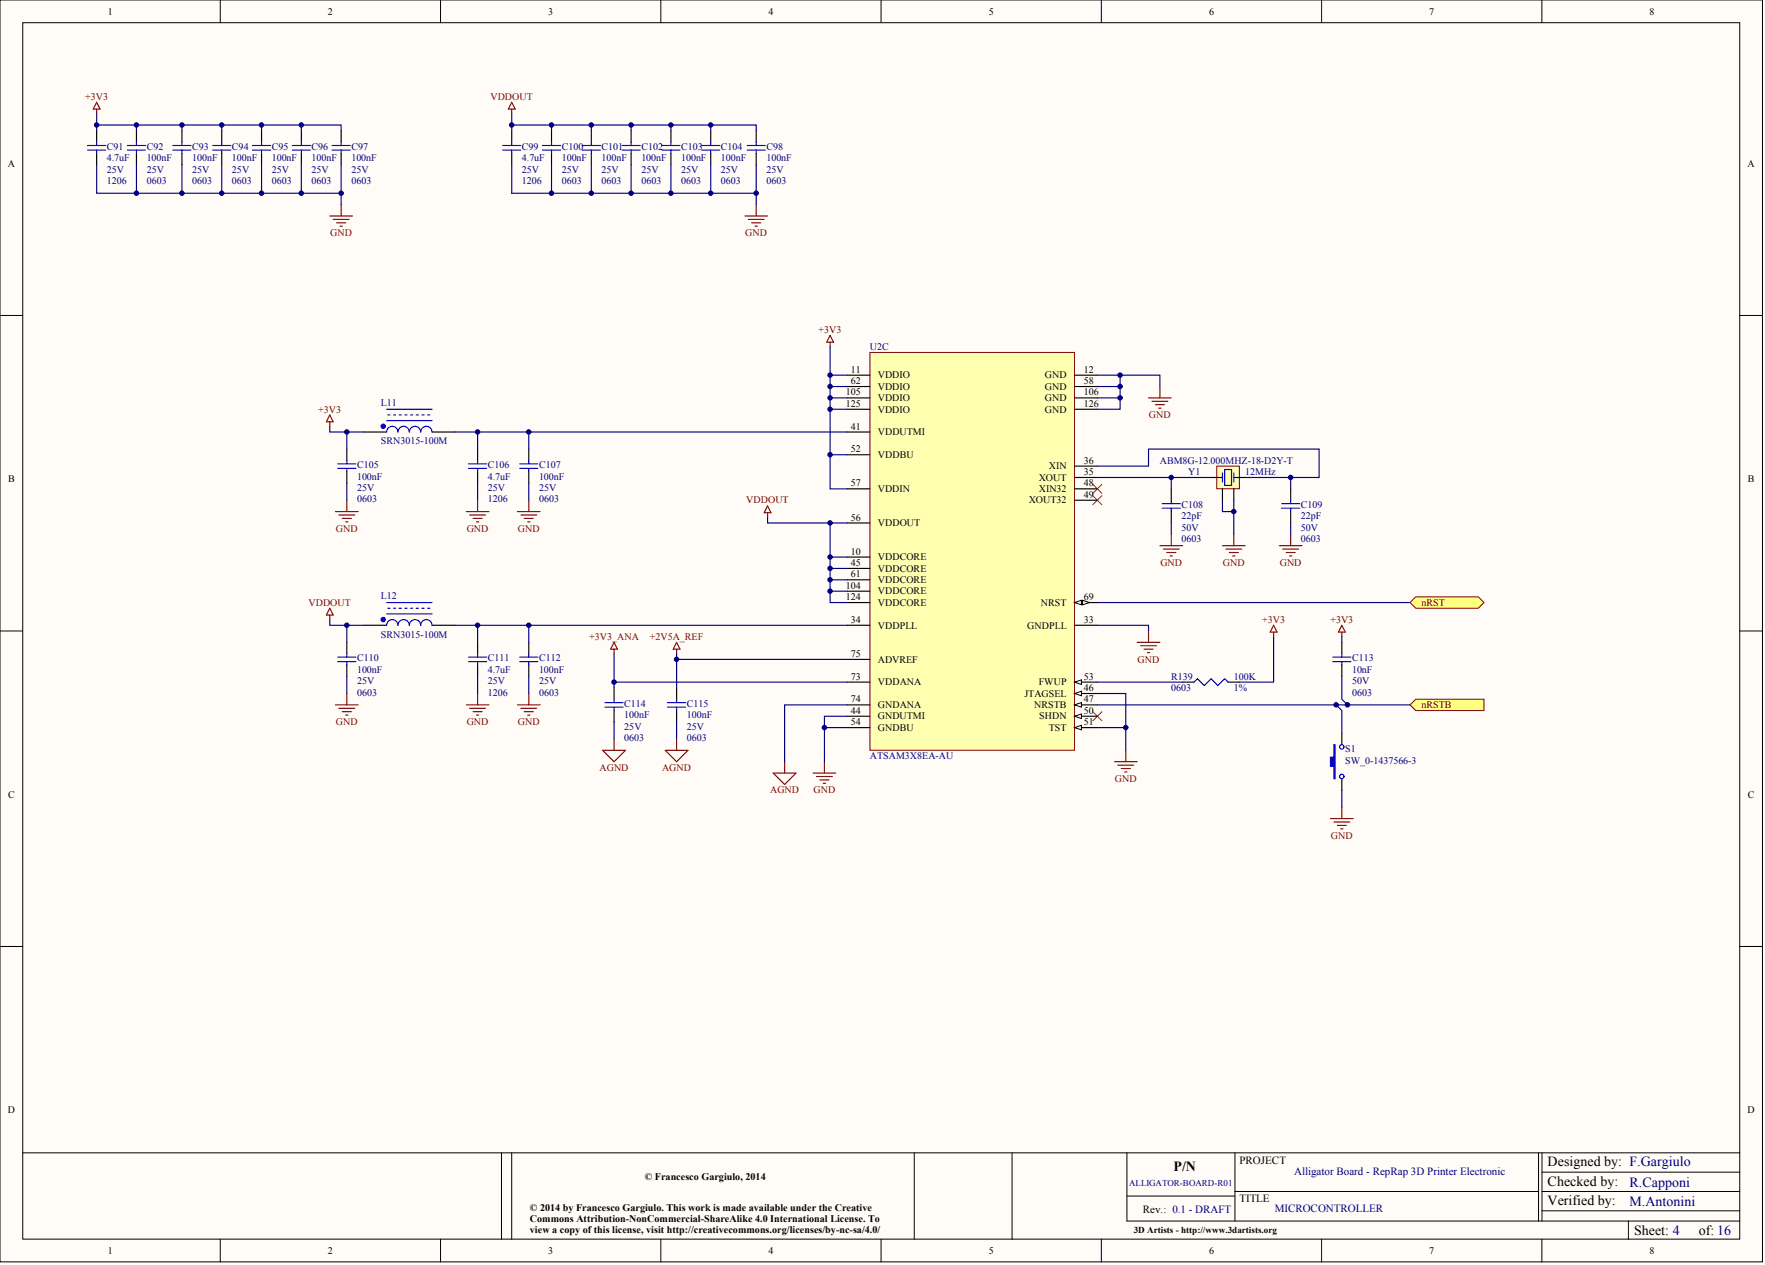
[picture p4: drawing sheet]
<svg xmlns="http://www.w3.org/2000/svg" width="656mm" height="470mm" viewBox="0 0 656 470" stroke-linecap="round" stroke-linejoin="round" font-family="sans-serif">
<g fill="#fffcf8" stroke="#000" stroke-width=".37">
<path d="M0 0h654.9v468.7h-654.9z"/>
<path d="M8.5 8.4h637.9v451.9h-637.9z"/>
</g>
<g fill="none" stroke="#000" stroke-width=".37">
<path d="M81.8 0v8.4M163.7 0v8.4M245.5 0v8.4M327.4 0v8.4M409.2 0v8.4M491.1 0v8.4M572.9 0v8.4M0 117.2h8.5M646.5 117.2h8.4M0 234.4h8.5M646.5 234.4h8.4M0 351.6h8.5"/>
<path d="M646.5 351.6h8.4M8.5 428.2h638M186.3 428.2v32.1M190.1 428.2v32.1M339.7 428.2v32.1M376 428.2v32.1M418.7 428.2v25.4h227.8M458.9 428.2v25.4M571.7 428.2v25.4M572.9 435.4h73.6M572.9 428.2v25.4M418.7 444.3h40.2"/>
<path d="M458.9 442.6h112.8M572.9 442.6h73.6M572.9 449.8h73.6M605.1 453.6v6.7M81.8 460.3v8.5M163.7 460.3v8.5M245.5 460.3v8.5M327.4 460.3v8.5M409.2 460.3v8.5M491.1 460.3v8.5M572.9 460.3v8.5"/>
</g>
<g fill="none" stroke="#800000" stroke-width=".42">
<path d="M35.9 38l1.3 2.5h-2.6zM190.1 38l1.3 2.5h-2.5zM35.9 40.5v1.7M190.1 40.5v1.7M126.8 76v4.2M281 76v4.2M122.5 80.2h8.5M123.8 81.5h5.9M125.1 82.8h3.3M126.3 84h.9M276.8 80.2h8.4M278 81.5h5.9"/>
<path d="M279.3 82.8h3.4M280.6 84h.8M308.4 124.6l1.3 2.5h-2.5zM308.4 127.1v1.7M426.8 147.8h8.4M428 149.1h5.9M429.3 150.3h3.4M430.6 151.6h.8M431 143.6v4.2M285.2 187.9l1.3 2.6h-2.6zM285.2 190.5v1.7M435.2 198.5v4.2"/>
<path d="M458.4 198.5v4.2M479.6 198.5v4.2M431 202.7h8.4M432.2 204h6M433.5 205.2h3.4M434.8 206.5h.8M454.2 202.7h8.5M455.5 204h5.9M456.8 205.2h3.3M458 206.5h.9M475.3 202.7h8.5M476.6 204h5.9"/>
<path d="M477.9 205.2h3.4M479.1 206.5h.9M228.2 238.6l1.2 2.5h-2.5zM422.5 238.6h8.5M423.8 239.9h5.9M426.8 234.4v4.2M473.2 232.3l1.3 2.5h-2.5zM473.2 234.8v1.7M228.2 241.1v1.7M425.1 241.1h3.3M426.3 242.4h.9M418.3 278.7v4.3"/>
<path d="M302.1 287.2h8.5M303.4 288.4h5.9M304.6 289.7h3.4M305.9 291h.9M306.3 283v4.2M414.1 283h8.4M415.3 284.2h6M416.6 285.5h3.4M417.9 286.8h.8"/>
</g>
<g fill="none" stroke="#000080" stroke-width=".42">
<path d="M67.6 46.4v2.2M82.4 46.4v2.2M97.2 46.4v2.2M112 46.4v2.2M204.9 46.4v2.2M219.7 46.4v2.2M234.5 46.4v2.2M249.3 46.4v2.2M35.9 61.2v10.6h90.9v-10.6M50.7 61.2v10.6M67.6 61.2v10.6M82.4 61.2v10.6"/>
<path d="M97.2 61.2v10.6M112 61.2v10.6M204.9 61.2v10.6M219.7 61.2v10.6M234.5 61.2v10.6M249.3 61.2v10.6M281 61.2v14.8M308.4 128.8v52.8h6.4M308.4 139.4h6.4M407.7 139.4h23.3v4.2M416.2 139.4v12.6h-8.5M308.4 147.8h6.4"/>
<path d="M308.4 143.6h6.4M308.4 152h6.4M407.7 147.8h8.5M407.7 143.6h8.5M308.4 168.9h6.4M407.7 173.1h19.1v-6.3h63.3v10.6h-27.4M407.7 177.4h42.3M435.2 177.4v4.2M479.6 177.4v4.2M285.2 192.2v2.1h29.6M435.2 194.3v4.2M454.2 185.8v4.2h4.2"/>
<path d="M458.4 185.8v12.7M479.6 194.3v4.2M308.4 219.6h6.4M308.4 215.4h6.4M308.4 211.2h6.4M308.4 206.9h6.4M407.7 232.3h19.1v2.1M407.7 223.8h116.2M473.2 236.5v16.9h-12.6M407.7 257.6h10.6v21.1M407.7 253.4h31.7M306.3 270.3h8.5"/>
<path d="M314.8 266.1h-8.5v16.9M407.7 270.3h10.6"/>
</g>
<g fill="none" stroke="#000" stroke-width=".42">
<path d="M35.9 48.6v4.2M35.9 57v4.2M50.7 48.6v4.2M50.7 57v4.2M67.6 48.6v4.2M67.6 57v4.2M82.4 48.6v4.2M82.4 57v4.2M97.2 48.6v4.2M97.2 57v4.2M112 48.6v4.2M112 57v4.2"/>
<path d="M126.8 48.6v4.2M126.8 57v4.2M190.1 48.6v4.2M190.1 57v4.2M204.9 48.6v4.2M204.9 57v4.2M219.7 48.6v4.2M219.7 57v4.2M234.5 48.6v4.2M234.5 57v4.2M249.3 48.6v4.2M249.3 57v4.2"/>
<path d="M264.1 48.6v4.2M264.1 57v4.2M435.2 181.6v4.2M435.2 190v4.3M479.6 181.6v4.2M479.6 190v4.3M439.4 253.4h4.3M456.3 253.4h4.3"/>
</g>
<g fill="none" stroke="#00f" stroke-width=".42">
<path d="M32.5 55.7h6.8M32.5 54h6.8M35.9 52.8v1.2M35.9 55.7v1.3M47.3 55.7h6.8M47.3 54h6.8M50.7 52.8v1.2M50.7 55.7v1.3M64.2 55.7h6.8M64.2 54h6.8M67.6 52.8v1.2M67.6 55.7v1.3"/>
<path d="M79 55.7h6.8M79 54h6.8M82.4 52.8v1.2M82.4 55.7v1.3M93.8 55.7h6.8M93.8 54h6.8M97.2 52.8v1.2M97.2 55.7v1.3M108.6 55.7h6.7M108.6 54h6.7M112 52.8v1.2M112 55.7v1.3"/>
<path d="M123.4 55.7h6.7M123.4 54h6.7M126.8 52.8v1.2M126.8 55.7v1.3M186.8 55.7h6.7M186.8 54h6.7M190.1 52.8v1.2M190.1 55.7v1.3M201.5 55.7h6.8M201.5 54h6.8M204.9 52.8v1.2M204.9 55.7v1.3"/>
<path d="M216.3 55.7h6.8M216.3 54h6.8M219.7 52.8v1.2M219.7 55.7v1.3M231.1 55.7h6.8M231.1 54h6.8M234.5 52.8v1.2M234.5 55.7v1.3M245.9 55.7h6.8M245.9 54h6.8M249.3 52.8v1.2M249.3 55.7v1.3"/>
<path d="M260.7 55.7h6.8M260.7 54h6.8M264.1 52.8v1.2M264.1 55.7v1.3M431.8 188.8h6.8M431.8 187.1h6.8M435.2 185.8v1.3M435.2 188.8v1.2M476.2 188.8h6.7M476.2 187.1h6.7M479.6 185.8v1.3M479.6 188.8v1.2"/>
<path d="M443.7 253.4l1.2-1.3 2.6 2.6 2.5-2.6 2.5 2.6 2.6-2.6 1.2 1.3"/>
</g>
<path d="M452.1 173.1h8.4v8.5h-8.4z" fill="#ffffb0" stroke="#800000" stroke-width=".37"/>
<g fill="none" stroke="#000" stroke-width=".42">
<path d="M128.9 166.8v4.2M128.9 175.3v4.2M135.2 160.5h8.5M160.6 160.5h8.4M177.5 166.8v4.2M177.5 175.3v4.2M196.5 166.8v4.2M196.5 175.3v4.2M450 177.4h4.2M458.4 177.4h4.3M454.2 181.6v4.2M458.4 181.6v4.2"/>
<path d="M128.9 238.6v4.2M135.2 232.3h8.5M160.6 232.3h8.4M177.5 238.6v4.2M196.5 238.6v4.2M498.6 238.6v4.2M128.9 247.1v4.2M177.5 247.1v4.2M196.5 247.1v4.2M498.6 247.1v4.2M498.6 272.4v4.2M498.6 289.3v4.2"/>
</g>
<g fill="none" stroke="#00f" stroke-width=".42">
<path d="M143.7 156.3h16.9M143.7 152h16.9M144.1 154.1h.8M146.2 154.1h.8M148.3 154.1h.9M150.4 154.1h.9M152.5 154.1h.9M154.6 154.1h.9M156.8 154.1h.8M158.9 154.1h.8M125.5 174h6.8M125.5 172.3h6.8"/>
<path d="M128.9 171v1.3M128.9 174v1.3M160.5 160.5a2.11 2.11 0 0 0-2.1-2.1 2.11 2.11 0 0 0-2.1 2.1 2.11 2.11 0 0 0-2.1-2.1 2.11 2.11 0 0 0-2.1 2.1 2.11 2.11 0 0 0-2.1-2.1 2.11 2.11 0 0 0-2.2 2.1 2.09 2.09 0 0 0-2-2.1 2.09 2.09 0 0 0-2.1 2.1M174.1 174h6.7M174.1 172.3h6.7M177.5 171v1.3M177.5 174v1.3M193.1 174h6.8M193.1 172.3h6.8M196.5 171v1.3M196.5 174v1.3M454.2 175.7v3.4"/>
<path d="M455.1 174.4h2.5v5.9h-2.5zM458.4 175.7v3.4M143.7 228h16.9M143.7 223.8h16.9M144.1 225.9h.8M146.2 225.9h.8M148.3 225.9h.9M150.4 225.9h.9M152.5 225.9h.9M154.6 225.9h.9M156.8 225.9h.8M158.9 225.9h.8"/>
<path d="M160.5 232.3a2.11 2.11 0 0 0-2.1-2.1 2.11 2.11 0 0 0-2.1 2.1 2.11 2.11 0 0 0-2.1-2.1 2.11 2.11 0 0 0-2.1 2.1 2.11 2.11 0 0 0-2.1-2.1 2.11 2.11 0 0 0-2.2 2.1 2.09 2.09 0 0 0-2-2.1 2.09 2.09 0 0 0-2.1 2.1M125.5 245.8h6.8M125.5 244.1h6.8M128.9 242.8v1.3M128.9 245.8v1.3M174.1 245.8h6.7M174.1 244.1h6.7M177.5 242.8v1.3M177.5 245.8v1.3M193.1 245.8h6.8M193.1 244.1h6.8M196.5 242.8v1.3"/>
<path d="M196.5 245.8v1.3M495.2 245.8h6.8M495.2 244.1h6.8M498.6 242.8v1.3M498.6 245.8v1.3"/>
<circle cx="498.6" cy="277.4" r=".82"/>
<circle cx="498.6" cy="288.4" r=".82"/>
</g>
<path d="M406 179.9l3.4 3.4M409.4 179.9l-3.4 3.4M406 184.1l3.4 3.4M409.4 184.1l-3.4 3.4M406 264.4l3.4 3.3M409.4 264.4l-3.4 3.3" fill="none" stroke="#f00" stroke-width=".37"/>
<g fill="none" stroke="#000080" stroke-width=".42">
<path d="M35.9 46.4h90.9v2.2M35.9 42.2v6.4M50.7 46.4v2.2M190.1 42.2v6.4M190.1 61.2v10.6M122.5 158.4v2.1h12.7M128.9 160.5v6.3M128.9 179.5v6.3M169 160.5h145.8M177.5 160.5v6.3M177.5 179.5v6.3M196.5 160.5v6.3"/>
<path d="M196.5 179.5v6.3M308.4 194.3v29.5h6.4M122.5 230.2v2.1h12.7M128.9 232.3v6.3M169 232.3h145.8M177.5 232.3v6.3M196.5 232.3v6.3M128.9 251.3v6.3M177.5 251.3v6.3M196.5 251.3v6.3M498.6 293.5v6.3"/>
</g>
<g fill="none" stroke="#800000" stroke-width=".42">
<path d="M122.5 156.7v1.7M122.5 154.1l1.3 2.6h-2.5zM124.6 190h8.5M125.9 191.3h5.9M127.2 192.6h3.4M128.4 193.8h.9M128.9 185.8v4.2M173.2 190h8.5M174.5 191.3h5.9M175.8 192.6h3.4M177 193.8h.9M177.5 185.8v4.2"/>
<path d="M192.2 190h8.5M193.5 191.3h5.9M194.8 192.6h3.4M196.1 193.8h.8M196.5 185.8v4.2M122.5 225.9l1.3 2.6h-2.5zM122.5 228.5v1.7M498.6 232.3l1.2 2.5h-2.5zM498.6 234.8v1.7M128.9 257.6v4.2M177.5 257.6v4.2M196.5 257.6v4.2"/>
<path d="M124.6 261.8h8.5M125.9 263.1h5.9M127.2 264.4h3.4M128.4 265.6h.9M173.2 261.8h8.5M174.5 263.1h5.9M175.8 264.4h3.4M177 265.6h.9M192.2 261.8h8.5M193.5 263.1h5.9M194.8 264.4h3.4M196.1 265.6h.8"/>
<path d="M498.6 299.8v4.3M494.4 304.1h8.4M495.6 305.3h5.9M496.9 306.6h3.4M498.2 307.9h.8"/>
</g>
<g fill="#00f" stroke="#00f" stroke-width=".37">
<circle cx="142.4" cy="158.3" r=".82"/>
<circle cx="142.4" cy="230.1" r=".82"/>
</g>
<path d="M495.6 276.6h.4v12.7h-.4v-4.7h-1.2v-3.3h1.2z" fill-rule="evenodd" fill="#00f" stroke="#00f" stroke-width=".42"/>
<path d="M523.9 261.8l2.1-2.1h25.4v4.2h-25.4z" fill-rule="evenodd" fill="#ffff80" stroke="#800000" stroke-width=".37"/>
<path d="M407.7 261.8h116.2" fill="none" stroke="#000080" stroke-width=".42"/>
<path d="M523.9 223.8l2.1-2.1h23.3l2.1 2.1-2.1 2.1h-23.3z" fill-rule="evenodd" fill="#ffff80" stroke="#800000" stroke-width=".37"/>
<path d="M323.2 130.9h76v147.8h-76z" fill="#ffffb0" stroke="#800000" stroke-width=".37"/>
<g fill="none" stroke="#000" stroke-width=".42">
<path d="M314.8 139.4h8.4M399.3 139.4h8.4M314.8 143.6h8.4M314.8 147.8h8.4M314.8 152h8.4M399.3 143.6h8.4M399.3 147.8h8.4M399.3 152h8.4M314.8 160.5h8.4M399.3 177.4h8.4M399.3 173.1h8.4M314.8 206.9h8.4"/>
<path d="M314.8 215.4h8.4M314.8 219.6h8.4M314.8 211.2h8.4M314.8 223.8h8.4M314.8 232.3h8.4M399.3 232.3h8.4M314.8 253.4h8.4M314.8 244.9h8.4M399.3 257.6h8.4M314.8 261.8h8.4M314.8 266.1h8.4"/>
</g>
<path d="M399.3 257.6l2.5-.8v1.7z" fill="#fffcf8" stroke="#000" stroke-width=".37"/>
<path d="M399.3 261.8h8.4" fill="none" stroke="#000" stroke-width=".42"/>
<path d="M399.3 261.8l2.5-.8v1.7z" fill="#fffcf8" stroke="#000" stroke-width=".37"/>
<path d="M399.3 181.6h8.4M399.3 185.8h8.4M399.3 266.1h8.4" fill="none" stroke="#000" stroke-width=".42"/>
<path d="M399.3 266.1l2.5-.9v1.7z" fill="#fffcf8" stroke="#000" stroke-width=".37"/>
<path d="M399.3 270.3h8.4" fill="none" stroke="#000" stroke-width=".42"/>
<path d="M399.3 270.3l2.5-.9v1.7z" fill="#fffcf8" stroke="#000" stroke-width=".37"/>
<path d="M314.8 168.9h8.4M399.3 253.4h8.4" fill="none" stroke="#000" stroke-width=".42"/>
<path d="M399.3 253.4l2.5-.9v1.7z" fill="#fffcf8" stroke="#000" stroke-width=".37"/>
<path d="M314.8 194.3h8.4M314.8 181.6h8.4M399.3 223.8h8.4M314.8 270.3h8.4" fill="none" stroke="#000" stroke-width=".42"/>
<g fill="#fffcf8" stroke="#000" stroke-width=".37">
<path d="M399.3 223.8l2.5-.8v1.7z"/>
<path d="M402.2 223l2.6 .8-2.6 .9z"/>
</g>
<g fill="none" stroke="#000080" stroke-width=".42">
<path d="M190.1 46.4h90.9v2.2M264.1 46.4v2.2M126.8 71.8v4.2M190.1 71.8h90.9M264.1 61.2v10.6M498.6 236.5v2.1M228.2 242.8v12.7M228.2 253.4h86.6M251.4 242.8v12.7M251.4 244.9h63.4M498.6 251.3v8.4l2.1 2.1M228.2 268.2v6.3"/>
<path d="M251.4 268.2v6.3M314.8 261.8h-23.3v21.2M496.5 261.8l2.1 2.1v8.5"/>
</g>
<path d="M281 48.6v4.2M281 57v4.2M228.2 255.5v4.2M251.4 255.5v4.2M228.2 263.9v4.3M251.4 263.9v4.3" fill="none" stroke="#000" stroke-width=".42"/>
<path d="M277.6 55.7h6.8M277.6 54h6.8M281 52.8v1.2M281 55.7v1.3M228.2 259.7v1.3M251.4 259.7v1.3M224.8 262.7h6.7M224.8 261h6.7M228.2 262.7v1.2M248 262.7h6.8M248 261h6.8M251.4 262.7v1.2" fill="none" stroke="#00f" stroke-width=".42"/>
<path d="M251.4 238.6l1.3 2.5h-2.6zM251.4 241.1v1.7M223.9 278.7h8.5l-4.2 4.3zM228.2 274.5v4.2M247.2 278.7h8.4l-4.2 4.3zM251.4 274.5v4.2M287.3 287.2h8.5l-4.3 4.2zM291.5 283v4.2" fill="none" stroke="#800000" stroke-width=".42"/>
<g fill="#000080" stroke="#000080" stroke-width=".37">
<circle cx="35.9" cy="46.4" r=".82"/>
<circle cx="50.7" cy="71.8" r=".82"/>
<circle cx="50.7" cy="46.4" r=".82"/>
<circle cx="67.6" cy="71.8" r=".82"/>
<circle cx="67.6" cy="46.4" r=".82"/>
<circle cx="82.4" cy="71.8" r=".82"/>
<circle cx="82.4" cy="46.4" r=".82"/>
<circle cx="97.2" cy="71.8" r=".82"/>
<circle cx="97.2" cy="46.4" r=".82"/>
<circle cx="111.9" cy="71.8" r=".82"/>
<circle cx="111.9" cy="46.4" r=".82"/>
<circle cx="126.7" cy="71.8" r=".82"/>
<circle cx="128.8" cy="232.3" r=".82"/>
<circle cx="128.8" cy="160.5" r=".82"/>
<circle cx="177.4" cy="232.3" r=".82"/>
<circle cx="177.4" cy="160.5" r=".82"/>
<circle cx="190.1" cy="46.4" r=".82"/>
<circle cx="196.5" cy="232.3" r=".82"/>
<circle cx="196.5" cy="160.5" r=".82"/>
<circle cx="204.9" cy="71.8" r=".82"/>
<circle cx="204.9" cy="46.4" r=".82"/>
<circle cx="219.7" cy="71.8" r=".82"/>
<circle cx="219.7" cy="46.4" r=".82"/>
<circle cx="228.1" cy="253.4" r=".82"/>
<circle cx="234.5" cy="71.8" r=".82"/>
<circle cx="234.5" cy="46.4" r=".82"/>
<circle cx="249.3" cy="71.8" r=".82"/>
<circle cx="249.3" cy="46.4" r=".82"/>
<circle cx="251.4" cy="244.9" r=".82"/>
<circle cx="264.1" cy="71.8" r=".82"/>
<circle cx="264.1" cy="46.4" r=".82"/>
<circle cx="281" cy="71.8" r=".82"/>
<circle cx="306.3" cy="270.3" r=".82"/>
<circle cx="308.4" cy="219.6" r=".82"/>
<circle cx="308.4" cy="215.4" r=".82"/>
<circle cx="308.4" cy="211.1" r=".82"/>
<circle cx="308.4" cy="206.9" r=".82"/>
<circle cx="308.4" cy="194.2" r=".82"/>
<circle cx="308.4" cy="168.9" r=".82"/>
<circle cx="308.4" cy="152" r=".82"/>
<circle cx="308.4" cy="147.8" r=".82"/>
<circle cx="308.4" cy="143.6" r=".82"/>
<circle cx="308.4" cy="139.3" r=".82"/>
<circle cx="416.2" cy="147.8" r=".82"/>
<circle cx="416.2" cy="143.6" r=".82"/>
<circle cx="416.2" cy="139.3" r=".82"/>
<circle cx="418.3" cy="270.3" r=".82"/>
<circle cx="435.2" cy="177.3" r=".82"/>
<circle cx="458.4" cy="190" r=".82"/>
<circle cx="479.5" cy="177.3" r=".82"/>
<circle cx="496.4" cy="261.8" r=".82"/>
<circle cx="500.7" cy="261.8" r=".82"/>
</g>
<g font-size="5.2">
<text x="436" y="435">P/N</text>
<text x="575.1" y="433.3">Designed by: F.Gargiulo</text>
<text x="575.1" y="440.5">Checked by:</text>
<text x="575.1" y="447.6">Verified by:</text>
<text x="607.2" y="458.6">Sheet: 4</text>
<text x="631.3" y="458.6">of: 16</text>
</g>
<g font-size="5.2" fill="#000080">
<text x="605.5" y="440.9">R.Capponi</text>
<text x="605.5" y="448.1">M.Antonini</text>
</g>
<g font-size="4.1">
<text x="460.6" y="432.3">PROJECT</text>
<text x="460.6" y="446.7">TITLE</text>
<text x="424.6" y="450.5">Rev.: 0.1 - DRAFT</text>
</g>
<g font-size="4.1" fill="#000080">
<text x="480.8" y="436.5">Alligator Board - RepRap 3D Printer Electronic</text>
<text x="473.7" y="450">MICROCONTROLLER</text>
</g>
<g font-size="3.8">
<text x="239.6" y="438.3">© Francesco Gargiulo, 2014</text>
<text x="196.9" y="449.7">© 2014 by Francesco Gargiulo. This work is made available under the Creative</text>
<text x="196.9" y="454">Commons Attribution-NonCommercial-ShareAlike 4.0 International License. To</text>
<text x="196.9" y="458.2">view a copy of this license, visit http://creativecommons.org/licenses/by-nc-sa/4.0/</text>
</g>
<g font-size="3.7">
<text x="40" y="5.4">1</text>
<text x="121.9" y="5.4">2</text>
<text x="203.7" y="5.4">3</text>
<text x="285.5" y="5.4">4</text>
<text x="367.4" y="5.4">5</text>
<text x="449.2" y="5.4">6</text>
<text x="531.1" y="5.4">7</text>
<text x="612.9" y="5.4">8</text>
<text x="2.9" y="61.9">A</text>
<text x="649.3" y="61.9">A</text>
<text x="316.1" y="138.4">11</text>
<text x="316.1" y="142.7">62</text>
<text x="326.2" y="140.6">VDDIO</text>
<text x="388.2" y="140.6">GND</text>
<text x="402.7" y="138.4">12</text>
<text x="402.7" y="142.7">58</text>
<text x="314.3" y="146.9">105</text>
<text x="326.2" y="144.8">VDDIO</text>
<text x="326.2" y="149">VDDIO</text>
<text x="388.2" y="144.8">GND</text>
<text x="388.2" y="149">GND</text>
<text x="402.7" y="146.9">106</text>
<text x="314.3" y="151.1">125</text>
<text x="326.2" y="153.2">VDDIO</text>
<text x="388.2" y="153.2">GND</text>
<text x="402.7" y="151.1">126</text>
<text x="316.1" y="159.6">41</text>
<text x="326.2" y="161.7">VDDUTMI</text>
<text x="316.1" y="168">52</text>
<text x="326.2" y="170.1">VDDBU</text>
<text x="402.7" y="172.2">36</text>
<text x="3" y="179.1">B</text>
<text x="385.9" y="178.6">XOUT</text>
<text x="389.7" y="174.3">XIN</text>
<text x="402.7" y="176.5">35</text>
<text x="649.5" y="179.1">B</text>
<text x="316.1" y="180.7">57</text>
<text x="326.2" y="182.8">VDDIN</text>
<text x="386" y="182.8">XIN32</text>
<text x="402.7" y="180.7">48</text>
<text x="402.7" y="184.9">49</text>
<text x="382.2" y="187">XOUT32</text>
<text x="316.1" y="193.4">56</text>
<text x="326.2" y="195.5">VDDOUT</text>
<text x="316.1" y="206">10</text>
<text x="326.2" y="208.1">VDDCORE</text>
<text x="316.1" y="214.5">61</text>
<text x="316.1" y="210.2">45</text>
<text x="326.2" y="212.4">VDDCORE</text>
<text x="314.3" y="218.7">104</text>
<text x="326.2" y="216.6">VDDCORE</text>
<text x="326.2" y="220.8">VDDCORE</text>
<text x="314.3" y="222.9">124</text>
<text x="326.2" y="225">VDDCORE</text>
<text x="386.8" y="225">NRST</text>
<text x="402.7" y="222.9">69</text>
<text x="316.1" y="231.4">34</text>
<text x="326.2" y="233.5">VDDPLL</text>
<text x="381.7" y="233.5">GNDPLL</text>
<text x="402.7" y="231.4">33</text>
<text x="316.1" y="244">75</text>
<text x="326.2" y="246.1">ADVREF</text>
<text x="316.1" y="252.5">73</text>
<text x="326.2" y="254.6">VDDANA</text>
<text x="386" y="254.6">FWUP</text>
<text x="402.7" y="256.7">46</text>
<text x="402.7" y="252.5">53</text>
<text x="316.1" y="260.9">74</text>
<text x="326.2" y="263">GNDANA</text>
<text x="380.6" y="258.8">JTAGSEL</text>
<text x="384.3" y="263">NRSTB</text>
<text x="402.7" y="260.9">47</text>
<text x="316.1" y="265.1">44</text>
<text x="316.1" y="269.4">54</text>
<text x="326.2" y="267.3">GNDUTMI</text>
<text x="386.1" y="267.3">SHDN</text>
<text x="402.7" y="265.1">50</text>
<text x="402.7" y="269.4">51</text>
<text x="326.2" y="271.5">GNDBU</text>
<text x="389.7" y="271.5">TST</text>
<text x="3" y="296.3">C</text>
<text x="649.5" y="296.3">C</text>
<text x="2.9" y="413.5">D</text>
<text x="649.3" y="413.5">D</text>
<text x="40" y="465.8">1</text>
<text x="121.9" y="465.8">2</text>
<text x="203.7" y="465.8">3</text>
<text x="285.5" y="465.8">4</text>
<text x="367.4" y="465.8">5</text>
<text x="449.2" y="465.8">6</text>
<text x="531.1" y="465.8">7</text>
<text x="612.9" y="465.8">8</text>
</g>
<g font-size="3.7" fill="#800000">
<text x="31.6" y="37.1">+3V3</text>
<text x="182.2" y="37.1">VDDOUT</text>
<text x="122.7" y="87.8">GND</text>
<text x="276.9" y="87.8">GND</text>
<text x="304.2" y="123.7">+3V3</text>
<text x="118.3" y="153.2">+3V3</text>
<text x="426.9" y="155.3">GND</text>
<text x="277.3" y="187">VDDOUT</text>
<text x="124.8" y="197.6">GND</text>
<text x="173.4" y="197.6">GND</text>
<text x="192.4" y="197.6">GND</text>
<text x="431.1" y="210.2">GND</text>
<text x="454.4" y="210.2">GND</text>
<text x="475.5" y="210.2">GND</text>
<text x="114.6" y="225">VDDOUT</text>
<text x="528.2" y="225">nRST</text>
<text x="469" y="231.4">+3V3</text>
<text x="494.3" y="231.4">+3V3</text>
<text x="218.9" y="237.7">+3V3_ANA</text>
<text x="241.5" y="237.7">+2V5A_REF</text>
<text x="422.7" y="246.1">GND</text>
<text x="528.2" y="263">nRSTB</text>
<text x="124.8" y="269.4">GND</text>
<text x="173.4" y="269.4">GND</text>
<text x="192.4" y="269.4">GND</text>
<text x="222.8" y="286.3">AGND</text>
<text x="246" y="286.3">AGND</text>
<text x="414.2" y="290.5">GND</text>
<text x="286.1" y="294.7">AGND</text>
<text x="302.3" y="294.7">GND</text>
<text x="494.5" y="311.6">GND</text>
</g>
<g font-size="3.7" fill="#000080">
<text x="39.7" y="59.9">4.7uF</text>
<text x="39.7" y="55.7">C91</text>
<text x="54.5" y="59.9">100nF</text>
<text x="54.5" y="55.7">C92</text>
<text x="71.4" y="59.9">100nF</text>
<text x="71.4" y="55.7">C93</text>
<text x="86.2" y="59.9">100nF</text>
<text x="86.2" y="55.7">C94</text>
<text x="101" y="59.9">100nF</text>
<text x="101" y="55.7">C95</text>
<text x="115.8" y="59.9">100nF</text>
<text x="115.8" y="55.7">C96</text>
<text x="130.6" y="59.9">100nF</text>
<text x="130.6" y="55.7">C97</text>
<text x="193.9" y="59.9">4.7uF</text>
<text x="193.9" y="55.7">C99</text>
<text x="208.7" y="59.9">100nF</text>
<text x="208.7" y="55.7">C100</text>
<text x="223.5" y="59.9">100nF</text>
<text x="223.5" y="55.7">C101</text>
<text x="238.3" y="59.9">100nF</text>
<text x="238.3" y="55.7">C102</text>
<text x="253.1" y="59.9">100nF</text>
<text x="253.1" y="55.7">C103</text>
<text x="267.9" y="59.9">100nF</text>
<text x="267.9" y="55.7">C104</text>
<text x="284.8" y="59.9">100nF</text>
<text x="284.8" y="55.7">C98</text>
<text x="39.7" y="64.1">25V</text>
<text x="54.5" y="64.1">25V</text>
<text x="71.4" y="64.1">25V</text>
<text x="86.2" y="64.1">25V</text>
<text x="101" y="64.1">25V</text>
<text x="115.8" y="64.1">25V</text>
<text x="130.6" y="64.1">25V</text>
<text x="193.9" y="64.1">25V</text>
<text x="208.7" y="64.1">25V</text>
<text x="223.5" y="64.1">25V</text>
<text x="238.3" y="64.1">25V</text>
<text x="253.1" y="64.1">25V</text>
<text x="267.9" y="64.1">25V</text>
<text x="284.8" y="64.1">25V</text>
<text x="39.7" y="68.3">1206</text>
<text x="54.5" y="68.3">0603</text>
<text x="71.4" y="68.3">0603</text>
<text x="86.2" y="68.3">0603</text>
<text x="101" y="68.3">0603</text>
<text x="115.8" y="68.3">0603</text>
<text x="130.6" y="68.3">0603</text>
<text x="193.9" y="68.3">1206</text>
<text x="208.7" y="68.3">0603</text>
<text x="223.5" y="68.3">0603</text>
<text x="238.3" y="68.3">0603</text>
<text x="253.1" y="68.3">0603</text>
<text x="267.9" y="68.3">0603</text>
<text x="284.8" y="68.3">0603</text>
<text x="323.2" y="130">U2C</text>
<text x="141.5" y="150.7">L11</text>
<text x="141.5" y="165.1">SRN3015-100M</text>
<text x="132.7" y="173.9">C105</text>
<text x="181.3" y="173.9">C106</text>
<text x="200.3" y="173.9">C107</text>
<text x="431" y="172.2">ABM8G-12.000MHZ-18-D2Y-T</text>
<text x="132.7" y="178.1">100nF</text>
<text x="181.3" y="178.1">4.7uF</text>
<text x="200.3" y="178.1">100nF</text>
<text x="441.5" y="176.5">Y1</text>
<text x="462.7" y="176.5">12MHz</text>
<text x="132.7" y="182.4">25V</text>
<text x="181.3" y="182.4">25V</text>
<text x="200.3" y="182.4">25V</text>
<text x="132.7" y="186.6">0603</text>
<text x="181.3" y="186.6">1206</text>
<text x="200.3" y="186.6">0603</text>
<text x="439" y="188.7">C108</text>
<text x="483.4" y="188.7">C109</text>
<text x="439" y="192.9">22pF</text>
<text x="439" y="197.2">50V</text>
<text x="483.4" y="192.9">22pF</text>
<text x="483.4" y="197.2">50V</text>
<text x="439" y="201.4">0603</text>
<text x="483.4" y="201.4">0603</text>
<text x="141.5" y="222.5">L12</text>
<text x="141.5" y="236.9">SRN3015-100M</text>
<text x="132.7" y="245.7">C110</text>
<text x="181.3" y="245.7">C111</text>
<text x="200.3" y="245.7">C112</text>
<text x="502.4" y="245.7">C113</text>
<text x="132.7" y="249.9">100nF</text>
<text x="181.3" y="249.9">4.7uF</text>
<text x="200.3" y="249.9">100nF</text>
<text x="502.4" y="249.9">10nF</text>
<text x="132.7" y="254.2">25V</text>
<text x="181.3" y="254.2">25V</text>
<text x="200.3" y="254.2">25V</text>
<text x="435.2" y="256.7">0603</text>
<text x="435.2" y="252.5">R139</text>
<text x="458.4" y="252.5">100K</text>
<text x="458.4" y="256.7">1%</text>
<text x="502.4" y="254.2">50V</text>
<text x="132.7" y="258.4">0603</text>
<text x="181.3" y="258.4">1206</text>
<text x="200.3" y="258.4">0603</text>
<text x="232" y="262.6">C114</text>
<text x="255.2" y="262.6">C115</text>
<text x="502.4" y="258.4">0603</text>
<text x="232" y="266.8">100nF</text>
<text x="255.2" y="266.8">100nF</text>
<text x="232" y="271.1">25V</text>
<text x="232" y="275.3">0603</text>
<text x="255.2" y="271.1">25V</text>
<text x="255.2" y="275.3">0603</text>
<text x="499.8" y="279.5">S1</text>
<text x="323.2" y="282">ATSAM3X8EA-AU</text>
<text x="499.8" y="283.7">SW_0-1437566-3</text>
</g>
<text font-size="3.4" x="421.3" y="457.9">3D Artists - http://www.3dartists.org</text>
<text font-size="3.3" fill="#000080" x="419.6" y="440.5">ALLIGATOR-BOARD-R01</text>
</svg>
